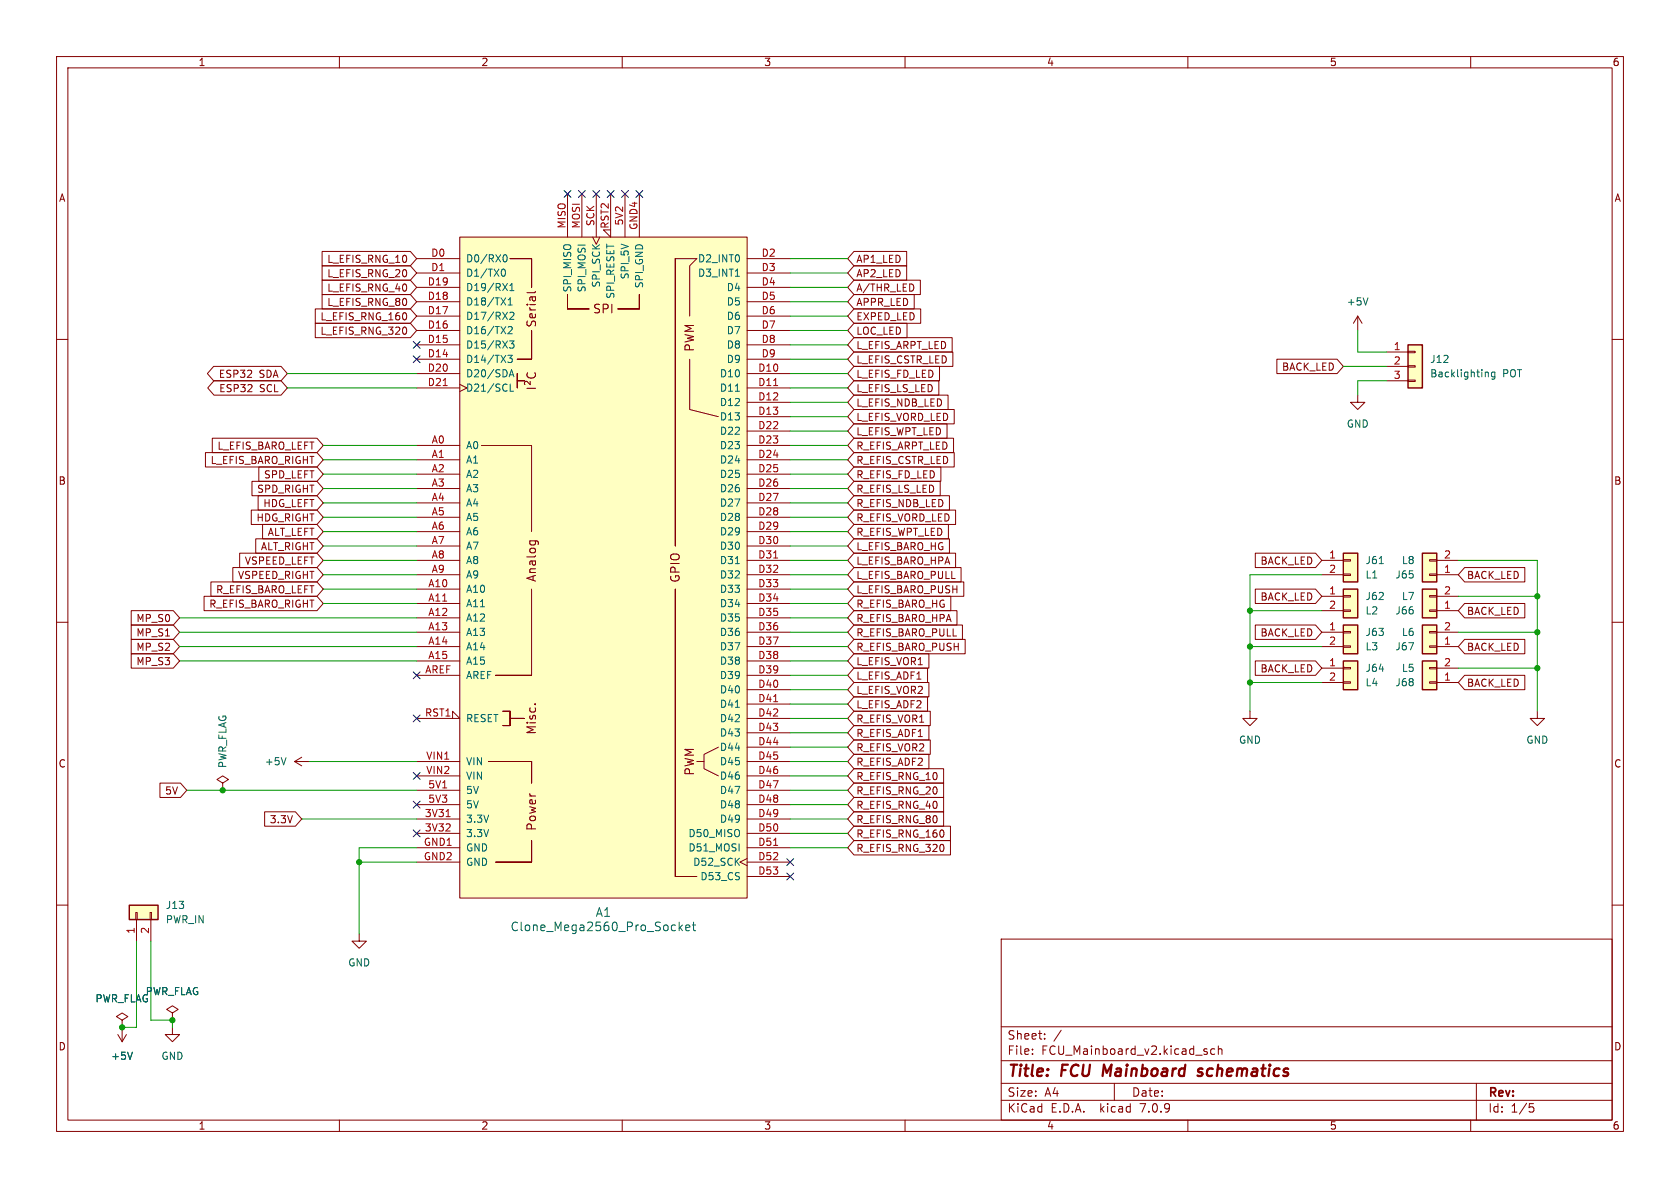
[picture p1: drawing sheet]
<svg xmlns="http://www.w3.org/2000/svg" width="297mm" height="210mm" viewBox="0 0 297 210" stroke-linecap="round" stroke-linejoin="round" font-family="sans-serif">
<g fill="none" stroke="#840000" stroke-width=".18">
<path d="M10 10h277v190h-277zM12 12h273v186h-273zM60 10v2M110 10v2M160 10v2M210 10v2M260 10v2M100.3 34.3v7.6M102.9 34.3v7.6M105.4 34.3v7.6M107.9 34.3v7.6l-1.2-1.3h1.2M110.5 34.3v7.6"/>
<path d="M113 34.3v7.6M10 60h2M55.7 57.1h16.8l1.2 1.3-1.2 1.3h-16.8zM55.7 54.6h16.8l1.2 1.3-1.2 1.3h-16.8zM56.9 49.5h15.6l1.2 1.3-1.2 1.3h-15.6zM56.9 52.1h15.6l1.2 1.2-1.2 1.3h-15.6zM56.9 44.4h15.6l1.2 1.3-1.2 1.3h-15.6zM56.9 47h15.6l1.2 1.3-1.2 1.2h-15.6zM71.8 58.1v.7M71.8 55.5v.8M73.7 45.7h7.6M73.7 48.3h7.6"/>
<path d="M73.7 58.4h7.6M73.7 55.9h7.6M73.7 53.3h7.6M73.7 50.8h7.6M81.3 41.9h50.8v116.9h-50.8zM90.2 45.7h3.8zM94 58.4v5.1zM94 45.7v5.1zM100.3 52.1v2.5zM100.3 54.6h3.8zM104.8 41.9l.6 1.3 .6-1.3M109.2 54.6h3.8z"/>
<path d="M113 52.1v2.5zM119.4 45.7h3.8l-1.3 1.3v8.9M119.4 45.7v50.8zM132.1 45.7h7.6M132.1 48.3h7.6M132.1 58.4h7.6M132.1 55.9h7.6M132.1 53.3h7.6M132.1 50.8h7.6M151 44.4h9.3v2.6h-9.3l-1.1-1.3zM151 49.5h11.7v2.6h-11.7l-1.1-1.3zM151 47h9.3v2.5h-9.3l-1.1-1.2z"/>
<path d="M151 57.1h9.3v2.6h-9.3l-1.1-1.3zM151 52.1h10.6v2.5h-10.6l-1.1-1.3zM151 54.6h11.8v2.6h-11.8l-1.1-1.3zM151 59.7h17.3v2.5h-17.3l-1.1-1.2zM240 55.9l-.7 1.3M240 55.9v2.5M240 55.9l.8 1.3M285 60h2M37.5 77.5h18.5l1.1 1.2-1.1 1.3h-18.5zM37.8 64.8h11.9l1.1 1.2-1.1 1.3h-11.9l-1.1-1.3zM37.8 67.3h11.9l1.1 1.3-1.1 1.3h-11.9l-1.1-1.3zM73.7 78.7h7.6"/>
<path d="M73.7 66h7.6M73.7 68.6h7.6M73.7 63.5h7.6M73.7 61h7.6M81.3 67.9l1.2 .7-1.2 .6M85.1 78.7h8.9v15.3M91.4 67.3h1.3zM91.4 66v2.6zM91.4 63.5h2.6zM121.9 63.5v8.9l5.1 1.3M132.1 78.7h7.6M132.1 66h7.6"/>
<path d="M132.1 68.6h7.6M132.1 71.1h7.6M132.1 73.7h7.6M132.1 63.5h7.6M132.1 61h7.6M132.1 76.2h7.6M151 77.5h17.6v2.5h-17.6l-1.1-1.3zM151 74.9h16.4v2.6h-16.4l-1.1-1.3zM151 67.3h15v2.6h-15l-1.1-1.3zM151 69.8h16.6v2.6h-16.6l-1.1-1.3zM151 64.8h15.1v2.5h-15.1l-1.1-1.3zM151 72.4h17.7v2.5h-17.7l-1.1-1.2z"/>
<path d="M151 62.2h17.5v2.6h-17.5l-1.1-1.3zM225.7 63.5h10.7l1.1 1.3-1.1 1.2h-10.7zM240 69.9v1.2h1.3l-1.3 1.3-1.2-1.3h1.2M245.1 62.2h3.8M245.1 64.8h3.8M245.1 67.3h3.8M248.9 67.2h1.3v.2h-1.3zM248.9 64.6h1.3v.3h-1.3zM248.9 62.1h1.3v.3h-1.3zM36.3 80h19.7l1.1 1.3-1.1 1.3h-19.7zM42.4 97.8h13.6l1.1 1.3-1.1 1.2h-13.6zM44.4 90.2h11.6l1.1 1.2-1.1 1.3h-11.6z"/>
<path d="M44.5 85.1h11.5l1.1 1.3-1.1 1.2h-11.5zM45.2 95.2h10.8l1.1 1.3-1.1 1.3h-10.8zM45.6 87.6h10.4l1.1 1.3-1.1 1.3h-10.4zM45.8 82.5h10.2l1.1 1.3-1.1 1.3h-10.2zM46.4 92.7h9.6l1.1 1.3-1.1 1.3h-9.6zM73.7 99.1h7.6M73.7 81.3h7.6M73.7 83.8h7.6M73.7 86.4h7.6M73.7 88.9h7.6M73.7 91.4h7.6M73.7 94h7.6"/>
<path d="M73.7 96.5h7.6M132.1 99.1h7.6M132.1 81.3h7.6M132.1 83.8h7.6M132.1 86.4h7.6M132.1 88.9h7.6M132.1 91.4h7.6M132.1 94h7.6M132.1 96.5h7.6M151 92.7h16.7v2.6h-16.7l-1.1-1.3zM151 90.2h17.9v2.5h-17.9l-1.1-1.3zM151 97.8h17.9v2.5h-17.9l-1.1-1.2z"/>
<path d="M151 95.2h16.8v2.6h-16.8l-1.1-1.3zM151 80h17.7v2.6h-17.7l-1.1-1.3zM151 82.5h15.3v2.6h-15.3l-1.1-1.3zM151 85.1h15.2v2.5h-15.2l-1.1-1.2zM151 87.6h16.8v2.6h-16.8l-1.1-1.3zM221.9 97.8h10.7l1.1 1.3-1.1 1.2h-10.7zM233.7 99.1h3.8M237.5 98.9h1.3v.3h-1.3zM252.7 98.9h1.3v.3h-1.3zM254 99.1h3.8M10 110h2M23.2 113h7.4l1.1 1.3-1.1 1.3h-7.4z"/>
<path d="M23.2 115.6h7.4l1.1 1.2-1.1 1.3h-7.4zM23.2 107.9h7.4l1.1 1.3-1.1 1.3h-7.4zM23.2 110.5h7.4l1.1 1.3-1.1 1.2h-7.4zM36.1 105.4h19.9l1.1 1.3-1.1 1.3h-19.9zM37.3 102.9h18.7l1.1 1.2-1.1 1.3h-18.7zM41.2 100.3h14.8l1.1 1.3-1.1 1.3h-14.8zM73.7 101.6h7.6M73.7 114.3h7.6M73.7 111.8h7.6M73.7 104.1h7.6M73.7 106.7h7.6M73.7 109.2h7.6"/>
<path d="M73.7 116.8h7.6M73.7 119.4h7.6M87.6 119.4h6.4zM94 104.1v15.3M119.4 104.1v50.8zM132.1 101.6h7.6M132.1 114.3h7.6M132.1 111.8h7.6M132.1 104.1h7.6M132.1 106.7h7.6M132.1 109.2h7.6M132.1 116.8h7.6"/>
<path d="M132.1 119.4h7.6M151 118.1h13v2.6h-13l-1.1-1.3zM151 115.6h13.2v2.5h-13.2l-1.1-1.3zM151 105.4h17.1v2.6h-17.1l-1.1-1.3zM151 113h19.6v2.6h-19.6l-1.1-1.3zM151 102.9h19.4v2.5h-19.4l-1.1-1.3zM151 107.9h18.2v2.6h-18.2l-1.1-1.3zM151 110.5h19.1v2.5h-19.1l-1.1-1.2zM151 100.3h18.9v2.6h-18.9l-1.1-1.3zM221.9 110.5h10.7l1.1 1.3-1.1 1.2h-10.7zM221.9 104.1h10.7l1.1 1.3-1.1 1.3h-10.7zM221.9 116.8h10.7l1.1 1.3-1.1 1.3h-10.7z"/>
<path d="M233.7 101.6h3.8M233.7 114.3h3.8M233.7 111.8h3.8M233.7 118.1h3.8M233.7 108h3.8M233.7 105.4h3.8M237.5 118h1.3v.2h-1.3zM237.5 101.5h1.3v.2h-1.3zM237.5 107.8h1.3v.3h-1.3zM237.5 105.3h1.3v.2h-1.3zM237.5 114.2h1.3v.2h-1.3zM237.5 111.6h1.3v.3h-1.3z"/>
<path d="M252.7 101.5h1.3v.2h-1.3zM252.7 111.6h1.3v.3h-1.3zM252.7 114.2h1.3v.2h-1.3zM252.7 105.3h1.3v.2h-1.3zM252.7 107.8h1.3v.3h-1.3zM252.7 118h1.3v.2h-1.3zM254 101.6h3.8M254 114.3h3.8M254 111.8h3.8M254 118.1h3.8M254 108h3.8M254 105.4h3.8"/>
<path d="M258.9 113h10.7v2.6h-10.7l-1.1-1.3zM258.9 106.7h10.7v2.5h-10.7l-1.1-1.2zM258.9 100.3h10.7v2.6h-10.7l-1.1-1.3zM258.9 119.4h10.7v2.5h-10.7l-1.1-1.2zM285 110h2M28.3 138.4h3.6l1.1 1.3-1.1 1.3h-3.6zM39.4 138.4l1-.6-1-.6-1 .6 1 .6v1.3M39.4 139.7h.1M52.1 134.6h2.5M52.1 134.6l1.2 .8M53.3 133.9l-1.2 .7M73.7 127h7.6l-1.3-1.3v1.3"/>
<path d="M73.7 134.6h7.6M73.7 139.7h7.6M73.7 137.2h7.6M86.4 134.6h7.6zM88.9 128.3h1.3zM88.9 125.7h1.3zM90.2 127h2.5zM90.2 125.7v2.6zM94 134.6v3.8zM123.2 134.6h1.3M127 132.1l-2.5 1.3v2.5l2.5 1.3M132.1 134.6h7.6"/>
<path d="M132.1 139.7h7.6M132.1 121.9h7.6M132.1 124.5h7.6M132.1 127h7.6M132.1 129.5h7.6M132.1 132.1h7.6M132.1 137.2h7.6M151 120.6h13.2v2.6h-13.2l-1.1-1.3zM151 125.7h13.5v2.6h-13.5l-1.1-1.3zM151 128.3h13.2v2.5h-13.2l-1.1-1.3zM151 130.8h13.5v2.6h-13.5l-1.1-1.3zM151 123.2h13v2.5h-13l-1.1-1.2z"/>
<path d="M151 133.3h13.2v2.6h-13.2l-1.1-1.3zM151 138.4h15.8v2.6h-15.8l-1.1-1.3zM151 135.9h15.8v2.5h-15.8l-1.1-1.2zM221 125.7v1.3h1.2l-1.2 1.3-1.3-1.3h1.3M233.7 120.7h3.8M237.5 120.5h1.3v.3h-1.3zM252.7 120.5h1.3v.3h-1.3zM254 120.7h3.8M271.8 125.7v1.3h1.2l-1.2 1.3-1.3-1.3h1.3M10 160h2M46.8 143.5h5.4l1.1 1.3-1.1 1.3h-5.4zM73.7 144.8h7.6"/>
<path d="M73.7 147.3h7.6M73.7 142.2h7.6M73.7 149.9h7.6M73.7 152.4h7.6M87.6 152.4h6.4zM94 148.6v3.8zM119.4 154.9h3.8M132.1 151.8l-1.3 .6 1.3 .6M132.1 154.9h7.6M132.1 144.8h7.6M132.1 147.3h7.6M132.1 142.2h7.6"/>
<path d="M132.1 149.9h7.6M132.1 152.4h7.6M151 143.5h15.8v2.6h-15.8l-1.1-1.3zM151 141h15.8v2.5h-15.8l-1.1-1.3zM151 146h17v2.6h-17l-1.1-1.3zM151 148.6h17v2.5h-17l-1.1-1.2zM285 160h2M24 161.3h.3v1.3h-.3zM24.1 162.6v3.8M26.5 161.3h.3v1.3h-.3zM26.7 162.6v3.8M30.5 179.1l1-.7-1-.6-1 .6 1 .7v1.2"/>
<path d="M63.5 165.1v1.3h1.3l-1.3 1.2-1.3-1.2h1.3M177 166h108v32h-108zM20.8 182.9l.8 1.3M21.6 180.3l1-.6-1-.6-1 .6 1 .6v1.3M21.6 181.6h.1M21.6 181.6v2.6M22.4 182.9l-.8 1.3M30.5 181.6v1.3h1.2l-1.2 1.3-1.3-1.3h1.3M30.5 180.3h.1M60 198v2M110 198v2M160 198v2"/>
<path d="M177 194.5h108M177 191.5h108M177 187.5h108M177 181.5h108M182.5 186.3v.1M182.5 185.5v.1M184.7 183.6v.1M184.7 182.8v.1M187.6 182.1l-1.3 2M197 191.5v3M210 198v2M213 185.9l.4 .1 .1 .2-.3 .2h-.2"/>
<path d="M213 185.4l.4 .1M214.7 185.5l-.4-.1-.3 .3v.4l.2 .2h.5M215.4 185.5l.2-.1 .4 .1v.9M215.4 184.9v1.5M260 198v2M261 191.5v6.5M270.4 195.1h.7M270.5 195.7h.4l.3 .3-.2 .5-.5 .1"/>
</g>
<path d="M195.2 188.2l-.3 2M212.6 189a.49 .49 0 0 0-.8 .3l.1 .1 .6 .2 .1 .2-.1 .3-.2 .1-.6-.1" fill="none" stroke="#840000" stroke-width=".4"/>
<g fill="#ffffc2" stroke="#ffffc2" stroke-width=".18">
<path d="M22.9 160h5v2.6h-5z"/>
<path d="M251.5 97.8h2.5v5.1h-2.5z"/>
<path d="M251.5 110.5h2.5v5.1h-2.5z"/>
<path d="M248.9 61h2.6v7.6h-2.6z"/>
<path d="M237.5 116.8h2.5v5.1h-2.5z"/>
<path d="M237.5 97.8h2.5v5.1h-2.5z"/>
<path d="M251.5 104.1h2.5v5.1h-2.5z"/>
<path d="M237.5 104.1h2.5v5.1h-2.5z"/>
<path d="M251.5 116.8h2.5v5.1h-2.5z"/>
<path d="M237.5 110.5h2.5v5.1h-2.5z"/>
<path d="M81.3 41.9h50.8v116.9h-50.8z"/>
</g>
<path d="M248.9 61h2.6v7.6h-2.6zM237.5 97.8h2.5v5.1h-2.5zM251.5 97.8h2.5v5.1h-2.5zM237.5 116.8h2.5v5.1h-2.5zM237.5 104.1h2.5v5.1h-2.5zM237.5 110.5h2.5v5.1h-2.5zM251.5 110.5h2.5v5.1h-2.5zM251.5 104.1h2.5v5.1h-2.5zM251.5 116.8h2.5v5.1h-2.5zM22.9 160h5v2.6h-5z" fill="none" stroke="#840000" stroke-width=".25"/>
<g fill="none" stroke="#006464" stroke-width=".18">
<path d="M88.8 47.6h.1a.68 .68 0 0 1 .5 .6 .68 .68 0 0 1-.5 .6h-.1M89 45.3l.2-.3a.68 .68 0 0 1 .5 .7 .68 .68 0 0 1-.5 .6l-.2-.2M89.8 57.9l.5-.2 .3 .4-.8 .9h.8M89.8 53.9h.8M89.8 53l.4-.4v1.3M90.1 55.3l.5-.1 .3 .4-.8 .9h.8M90.1 51.4h.8M90.1 50.5l.4-.4v1.3M130 48.8h.7M241.8 52.6l-.4 1.3M89.8 62.8h.8l-.5 .5 .4 .1v.6l-.2 .1-.5-.1M90 66.6l.4-1.3 .5 1.3"/>
<path d="M90.1 60.3h.8l-.5 .5 .4 .1v.5l-.2 .1-.5-.1M90.1 66.3h.6M90.2 67.9v1.3h.6M130 69.2h.7M262.8 65.8l.3 .2v.6M264.3 65.8h-.4l-.2 .2 .1 .6h.5M264.3 65.8v1l-.3 .2h-.3M130 99.6h.7M243.8 99.6h.8M50.6 133.9l-.5 1.3M130 125h.7M120.1 163v1.5"/>
<path d="M120.2 163.9l.4 .6M120.6 163.5l-.5 .6M121.2 164l.8-.1-.1-.3-.5-.1-.2 .2 .1 .8h.6M122.4 163.5h.6M122.6 163v1.3l.4 .2M23.4 186l-.4 1.3"/>
</g>
<path d="M94.7 51.5l-.2 .2h-1.3M93.2 68.7h1.5M93.3 65.9a.61 .61 0 0 0 0 .8 .61 .61 0 0 0 .7 .1 .57 .57 0 0 0 .6-.3 .57 .57 0 0 0-.1-.6M93.7 67.4v.6l-.5-.5a.31 .31 0 0 0-.5 .1l.1 .4M93.7 95.6h1.2l.3 .3M93.7 95.6v.4M94.6 95.6l.1 .4M94.5 124.5h.2" fill="none" stroke="#840000" stroke-width=".19"/>
<path d="M78.3 68.2h.8M136.8 68.2h.7M136.8 98.6h.7M136.8 124h.7M78.9 144.4h.7M136.8 149.4h.7" fill="none" stroke="#a90000" stroke-width=".18"/>
<g fill="none" stroke="#009600" stroke-width=".18">
<path d="M139.7 58.4h10.2M139.7 55.9h10.2M139.7 45.7h10.2M139.7 50.8h10.2M139.7 48.3h10.2M139.7 53.3h10.2M240 58.4v3.8h5.1M50.8 66h22.9M50.8 68.6h22.9M57.1 78.7h16.6M139.7 63.5h10.2M139.7 78.7h10.2"/>
<path d="M139.7 66h10.2M139.7 68.6h10.2M139.7 61h10.2M139.7 71.1h10.2M139.7 73.7h10.2M139.7 76.2h10.2M237.5 64.8h7.6M245.1 67.3h-5.1v2.6M57.1 81.3h16.6M57.1 86.4h16.6M57.1 83.8h16.6M57.1 88.9h16.6"/>
<path d="M57.1 91.4h16.6M57.1 99.1h16.6M57.1 96.5h16.6M57.1 94h16.6M139.7 81.3h10.2M139.7 86.4h10.2M139.7 83.8h10.2M139.7 88.9h10.2M139.7 91.4h10.2M139.7 99.1h10.2M139.7 96.5h10.2M139.7 94h10.2"/>
<path d="M257.8 99.1h14v26.6M31.7 116.8h42M31.7 109.2h42M31.7 114.3h42M31.7 111.8h42M57.1 104.1h16.6M57.1 106.7h16.6M57.1 101.6h16.6M139.7 104.1h10.2M139.7 106.7h10.2M139.7 101.6h10.2M139.7 116.8h10.2"/>
<path d="M139.7 109.2h10.2M139.7 114.3h10.2M139.7 111.8h10.2M139.7 119.4h10.2M221 114.3h12.7M221 108h12.7M233.7 101.6h-12.7v24.1M257.8 111.8h14M257.8 118.1h14M257.8 105.4h14M33 139.7h40.7M54.6 134.6h19.1"/>
<path d="M139.7 139.7h10.2M139.7 134.6h10.2M139.7 121.9h10.2M139.7 129.5h10.2M139.7 132.1h10.2M139.7 127h10.2M139.7 137.2h10.2M139.7 124.5h10.2M221 120.7h12.7M53.3 144.8h20.4M63.5 152.4h10.2M73.7 149.9h-10.2v15.2"/>
<path d="M139.7 149.9h10.2M139.7 144.8h10.2M139.7 147.3h10.2M139.7 142.2h10.2M24.1 166.4v15.2h-2.5M26.7 166.4v13.9h3.8v1.3"/>
</g>
<g fill="none" stroke="#000084" stroke-width=".18">
<path d="M99.7 33.7l1.2 1.2M100.9 33.7l-1.2 1.2M102.3 33.7l1.2 1.2M103.5 33.7l-1.2 1.2M104.8 33.7l1.2 1.2M106 33.7l-1.2 1.2M107.3 33.7l1.3 1.2M108.6 33.7l-1.3 1.2M109.9 33.7l1.2 1.2M111.1 33.7l-1.2 1.2M112.4 33.7l1.2 1.2M113.6 33.7l-1.2 1.2"/>
<path d="M73.1 62.9l1.2 1.2M73.1 60.4l1.2 1.2M74.3 62.9l-1.2 1.2M74.3 60.4l-1.2 1.2M73.1 118.8l1.2 1.2M74.3 118.8l-1.2 1.2M73.1 126.4l1.2 1.2M73.1 136.6l1.2 1.2M74.3 126.4l-1.2 1.2M74.3 136.6l-1.2 1.2M73.1 141.6l1.2 1.2M73.1 146.7l1.2 1.2"/>
<path d="M74.3 141.6l-1.2 1.2M74.3 146.7l-1.2 1.2M139.1 151.8l1.2 1.2M139.1 154.3l1.2 1.2M140.3 151.8l-1.2 1.2M140.3 154.3l-1.2 1.2"/>
</g>
<g fill="#009600" stroke="#009600" stroke-width=".18">
<circle cx="21.6" cy="181.6" r=".46"/>
<circle cx="39.4" cy="139.7" r=".46"/>
<circle cx="63.5" cy="152.4" r=".46"/>
<circle cx="30.5" cy="180.3" r=".46"/>
<circle cx="221" cy="120.7" r=".46"/>
<circle cx="221" cy="114.3" r=".46"/>
<circle cx="221" cy="108" r=".46"/>
<circle cx="271.8" cy="111.8" r=".46"/>
<circle cx="271.8" cy="105.4" r=".46"/>
<circle cx="271.8" cy="118.1" r=".46"/>
</g>
<g font-size="2.8" fill="#840000">
<text x="178" y="190.9">Title:</text>
<text x="187.7" y="190.9">FCU</text>
<text x="195.8" y="190.9">Mainboard</text>
<text x="213.4" y="190.9">schematics</text>
</g>
<g font-size="2.1" fill="#840000">
<text x="95" y="58" transform="rotate(-90 95 58)">Serial</text>
<text x="104.7" y="55.7">SPI</text>
<text x="123" y="62.3" transform="rotate(-90 123 62.3)">PWM</text>
<text x="95" y="103" transform="rotate(-90 95 103)">Analog</text>
<text x="120.4" y="103.1" transform="rotate(-90 120.4 103.1)">GPIO</text>
<text x="95" y="130" transform="rotate(-90 95 130)">Misc.</text>
<text x="123" y="137.3" transform="rotate(-90 123 137.3)">PWM</text>
<text x="95" y="147" transform="rotate(-90 95 147)">Power</text>
<text x="178" y="184">Sheet:</text>
<text x="178" y="186.7">File:</text>
<text x="184.1" y="186.7">FCU_Mainboard_v2.kicad_sch</text>
<text x="178" y="196.9">KiCad</text>
<text x="178" y="194.1">Size:</text>
<text x="184.7" y="194.1">A4</text>
<text x="185.7" y="196.9">E.D.A.</text>
<text x="194.6" y="196.9">kicad</text>
<text x="200" y="194.1">Date:</text>
<text x="201.8" y="196.9">7.0.9</text>
<text x="263" y="194.3">Rev:</text>
<text x="263" y="196.9">Id:</text>
<text x="267.1" y="196.9">1/5</text>
</g>
<g font-size="2.1" fill="#006464">
<text x="90.2" y="164.8">Clone_Mega2560_Pro_Socket</text>
<text x="105.2" y="162.3">A1</text>
</g>
<g font-size="1.8" fill="#840000">
<text x="35" y="11.9">1</text>
<text x="85" y="11.9">2</text>
<text x="135" y="11.9">3</text>
<text x="185" y="11.9">4</text>
<text x="235" y="11.9">5</text>
<text x="285" y="11.9">6</text>
<text x="10.3" y="35.9">A</text>
<text x="285.3" y="35.9">A</text>
<text x="57.8" y="46.7">L_EFIS_RNG_10</text>
<text x="151.3" y="46.7">AP1_LED</text>
<text x="57.8" y="51.8">L_EFIS_RNG_40</text>
<text x="57.8" y="49.2">L_EFIS_RNG_20</text>
<text x="151.3" y="51.8">A/THR_LED</text>
<text x="151.3" y="49.2">AP2_LED</text>
<text x="56.5" y="59.4">L_EFIS_RNG_320</text>
<text x="56.5" y="56.8">L_EFIS_RNG_160</text>
<text x="57.8" y="54.3">L_EFIS_RNG_80</text>
<text x="151.3" y="59.4">LOC_LED</text>
<text x="151.3" y="54.3">APPR_LED</text>
<text x="151.3" y="56.8">EXPED_LED</text>
<text x="151.3" y="61.9">L_EFIS_ARPT_LED</text>
<text x="151.3" y="64.5">L_EFIS_CSTR_LED</text>
<text x="226.5" y="65.7">BACK_LED</text>
<text x="38.6" y="67">ESP32</text>
<text x="38.6" y="69.5">ESP32</text>
<text x="45.8" y="67">SDA</text>
<text x="45.9" y="69.5">SCL</text>
<text x="151.3" y="69.5">L_EFIS_LS_LED</text>
<text x="151.3" y="67">L_EFIS_FD_LED</text>
<text x="151.3" y="77.2">L_EFIS_WPT_LED</text>
<text x="151.3" y="72.1">L_EFIS_NDB_LED</text>
<text x="151.3" y="74.6">L_EFIS_VORD_LED</text>
<text x="37.1" y="82.2">L_EFIS_BARO_RIGHT</text>
<text x="38.3" y="79.7">L_EFIS_BARO_LEFT</text>
<text x="151.3" y="79.7">R_EFIS_ARPT_LED</text>
<text x="151.3" y="82.2">R_EFIS_CSTR_LED</text>
<text x="10.3" y="85.9">B</text>
<text x="45.4" y="87.3">SPD_RIGHT</text>
<text x="46.4" y="89.9">HDG_LEFT</text>
<text x="46.6" y="84.8">SPD_LEFT</text>
<text x="151.3" y="84.8">R_EFIS_FD_LED</text>
<text x="151.3" y="87.3">R_EFIS_LS_LED</text>
<text x="151.3" y="89.9">R_EFIS_NDB_LED</text>
<text x="285.3" y="85.9">B</text>
<text x="45.2" y="92.4">HDG_RIGHT</text>
<text x="47.2" y="94.9">ALT_LEFT</text>
<text x="151.3" y="94.9">R_EFIS_WPT_LED</text>
<text x="151.3" y="92.4">R_EFIS_VORD_LED</text>
<text x="43.2" y="100">VSPEED_LEFT</text>
<text x="46" y="97.5">ALT_RIGHT</text>
<text x="151.3" y="100">L_EFIS_BARO_HPA</text>
<text x="151.3" y="97.5">L_EFIS_BARO_HG</text>
<text x="222.7" y="100">BACK_LED</text>
<text x="36.9" y="107.6">R_EFIS_BARO_RIGHT</text>
<text x="38.1" y="105.1">R_EFIS_BARO_LEFT</text>
<text x="42" y="102.6">VSPEED_RIGHT</text>
<text x="151.3" y="107.6">R_EFIS_BARO_HG</text>
<text x="151.3" y="105.1">L_EFIS_BARO_PUSH</text>
<text x="151.3" y="102.6">L_EFIS_BARO_PULL</text>
<text x="222.7" y="106.4">BACK_LED</text>
<text x="259.2" y="102.6">BACK_LED</text>
<text x="24" y="110.2">MP_S0</text>
<text x="24" y="112.7">MP_S1</text>
<text x="151.3" y="110.2">R_EFIS_BARO_HPA</text>
<text x="151.3" y="112.7">R_EFIS_BARO_PULL</text>
<text x="222.7" y="112.7">BACK_LED</text>
<text x="259.2" y="108.9">BACK_LED</text>
<text x="24" y="115.3">MP_S2</text>
<text x="24" y="117.8">MP_S3</text>
<text x="151.3" y="117.8">L_EFIS_VOR1</text>
<text x="151.3" y="115.3">R_EFIS_BARO_PUSH</text>
<text x="222.7" y="119.1">BACK_LED</text>
<text x="259.2" y="115.3">BACK_LED</text>
<text x="151.3" y="122.9">L_EFIS_VOR2</text>
<text x="151.3" y="125.4">L_EFIS_ADF2</text>
<text x="151.3" y="120.3">L_EFIS_ADF1</text>
<text x="259.2" y="121.6">BACK_LED</text>
<text x="151.3" y="128">R_EFIS_VOR1</text>
<text x="151.3" y="130.5">R_EFIS_ADF1</text>
<text x="10.3" y="135.9">C</text>
<text x="151.3" y="133">R_EFIS_VOR2</text>
<text x="151.3" y="135.6">R_EFIS_ADF2</text>
<text x="285.3" y="135.9">C</text>
<text x="29.1" y="140.7">5V</text>
<text x="151.3" y="143.2">R_EFIS_RNG_40</text>
<text x="151.3" y="140.7">R_EFIS_RNG_20</text>
<text x="151.3" y="138.1">R_EFIS_RNG_10</text>
<text x="47.6" y="145.7">3.3V</text>
<text x="151.3" y="145.7">R_EFIS_RNG_80</text>
<text x="151.3" y="148.3">R_EFIS_RNG_160</text>
<text x="151.3" y="150.8">R_EFIS_RNG_320</text>
<text x="10.3" y="185.9">D</text>
<text x="285.3" y="185.9">D</text>
<text x="35" y="199.9">1</text>
<text x="85" y="199.9">2</text>
<text x="135" y="199.9">3</text>
<text x="185" y="199.9">4</text>
<text x="235" y="199.9">5</text>
<text x="285" y="199.9">6</text>
</g>
<g font-size="1.8" fill="#a90000">
<text x="100.1" y="40.5" transform="rotate(-90 100.1 40.5)">MISO</text>
<text x="102.6" y="40.5" transform="rotate(-90 102.6 40.5)">MOSI</text>
<text x="105.2" y="40.1" transform="rotate(-90 105.2 40.1)">SCK</text>
<text x="107.7" y="40.5" transform="rotate(-90 107.7 40.5)">RST2</text>
<text x="110.2" y="40" transform="rotate(-90 110.2 40)">5V2</text>
<text x="112.8" y="40.7" transform="rotate(-90 112.8 40.7)">GND4</text>
<text x="76.1" y="45.5">D0</text>
<text x="134.5" y="45.5">D2</text>
<text x="75.5" y="53.1">D18</text>
<text x="75.5" y="50.5">D19</text>
<text x="76.1" y="48">D1</text>
<text x="134.5" y="48">D3</text>
<text x="134.5" y="50.5">D4</text>
<text x="134.5" y="53.1">D5</text>
<text x="75.5" y="58.2">D16</text>
<text x="75.5" y="55.6">D17</text>
<text x="134.5" y="55.6">D6</text>
<text x="134.5" y="58.2">D7</text>
<text x="75.5" y="63.2">D14</text>
<text x="75.5" y="60.7">D15</text>
<text x="75.5" y="65.8">D20</text>
<text x="133.9" y="65.8">D10</text>
<text x="134.5" y="60.7">D8</text>
<text x="134.5" y="63.2">D9</text>
<text x="246.3" y="62">1</text>
<text x="246.3" y="64.5">2</text>
<text x="75.5" y="68.3">D21</text>
<text x="133.9" y="68.3">D11</text>
<text x="133.9" y="70.9">D12</text>
<text x="246.3" y="67.1">3</text>
<text x="133.9" y="73.4">D13</text>
<text x="133.9" y="75.9">D22</text>
<text x="76.2" y="78.5">A0</text>
<text x="76.2" y="81">A1</text>
<text x="76.2" y="83.6">A2</text>
<text x="133.9" y="78.5">D23</text>
<text x="133.9" y="81">D24</text>
<text x="133.9" y="83.6">D25</text>
<text x="76.2" y="86.1">A3</text>
<text x="76.2" y="88.6">A4</text>
<text x="133.9" y="86.1">D26</text>
<text x="133.9" y="88.6">D27</text>
<text x="76.2" y="91.2">A5</text>
<text x="76.2" y="93.7">A6</text>
<text x="133.9" y="91.2">D28</text>
<text x="133.9" y="93.7">D29</text>
<text x="76.2" y="96.3">A7</text>
<text x="76.2" y="98.8">A8</text>
<text x="76.2" y="101.3">A9</text>
<text x="133.9" y="96.3">D30</text>
<text x="133.9" y="98.8">D31</text>
<text x="133.9" y="101.3">D32</text>
<text x="234.9" y="98.8">1</text>
<text x="234.9" y="101.3">2</text>
<text x="255.2" y="101.3">1</text>
<text x="255.2" y="98.8">2</text>
<text x="75.6" y="103.9">A10</text>
<text x="75.6" y="106.4">A11</text>
<text x="133.9" y="103.9">D33</text>
<text x="133.9" y="106.4">D34</text>
<text x="234.9" y="105.2">1</text>
<text x="234.9" y="107.7">2</text>
<text x="255.2" y="107.7">1</text>
<text x="255.2" y="105.2">2</text>
<text x="75.6" y="109">A12</text>
<text x="75.6" y="111.5">A13</text>
<text x="133.9" y="109">D35</text>
<text x="133.9" y="111.5">D36</text>
<text x="234.9" y="111.5">1</text>
<text x="255.2" y="111.5">2</text>
<text x="75.1" y="119.1">AREF</text>
<text x="75.6" y="114">A14</text>
<text x="75.6" y="116.6">A15</text>
<text x="133.9" y="114">D37</text>
<text x="133.9" y="116.6">D38</text>
<text x="133.9" y="119.1">D39</text>
<text x="234.9" y="117.9">1</text>
<text x="234.9" y="114">2</text>
<text x="255.2" y="114">1</text>
<text x="255.2" y="117.9">2</text>
<text x="133.9" y="121.7">D40</text>
<text x="133.9" y="124.2">D41</text>
<text x="234.9" y="120.4">2</text>
<text x="255.2" y="120.4">1</text>
<text x="75" y="126.7">RST1</text>
<text x="133.9" y="126.7">D42</text>
<text x="133.9" y="129.3">D43</text>
<text x="133.9" y="131.8">D44</text>
<text x="75.3" y="134.4">VIN1</text>
<text x="75.3" y="136.9">VIN2</text>
<text x="133.9" y="134.4">D45</text>
<text x="133.9" y="136.9">D46</text>
<text x="75.6" y="139.4">5V1</text>
<text x="75.6" y="142">5V3</text>
<text x="133.9" y="139.4">D47</text>
<text x="133.9" y="142">D48</text>
<text x="74.8" y="149.6">GND1</text>
<text x="75" y="144.5">3V31</text>
<text x="75" y="147.1">3V32</text>
<text x="133.9" y="144.5">D49</text>
<text x="133.9" y="147.1">D50</text>
<text x="133.9" y="149.6">D51</text>
<text x="74.8" y="152.1">GND2</text>
<text x="133.9" y="152.1">D52</text>
<text x="133.9" y="154.7">D53</text>
<text x="23.9" y="165.2" transform="rotate(-90 23.9 165.2)">1</text>
<text x="26.4" y="165.2" transform="rotate(-90 26.4 165.2)">2</text>
</g>
<g font-size="1.8" fill="#006464">
<text x="82.3" y="46.6">D0/RX0</text>
<text x="123.3" y="46.6">D2_INT0</text>
<text x="82.3" y="49.1">D1/TX0</text>
<text x="82.3" y="51.7">D19/RX1</text>
<text x="101.2" y="51.8" transform="rotate(-90 101.2 51.8)">SPI_MISO</text>
<text x="103.7" y="51.8" transform="rotate(-90 103.7 51.8)">SPI_MOSI</text>
<text x="106.3" y="50.9" transform="rotate(-90 106.3 50.9)">SPI_SCK</text>
<text x="108.8" y="52.9" transform="rotate(-90 108.8 52.9)">SPI_RESET</text>
<text x="111.4" y="49.5" transform="rotate(-90 111.4 49.5)">SPI_5V</text>
<text x="113.9" y="51.1" transform="rotate(-90 113.9 51.1)">SPI_GND</text>
<text x="123.3" y="49.1">D3_INT1</text>
<text x="128.4" y="51.7">D4</text>
<text x="82.3" y="59.3">D16/TX2</text>
<text x="82.3" y="56.7">D17/RX2</text>
<text x="82.3" y="54.2">D18/TX1</text>
<text x="128.4" y="54.2">D5</text>
<text x="128.4" y="56.7">D6</text>
<text x="128.4" y="59.3">D7</text>
<text x="238" y="54.2">+5V</text>
<text x="82.3" y="64.4">D14/TX3</text>
<text x="82.3" y="61.8">D15/RX3</text>
<text x="128.4" y="61.8">D8</text>
<text x="128.4" y="64.4">D9</text>
<text x="252.7" y="64.4">J12</text>
<text x="82.3" y="66.9">D20/SDA</text>
<text x="82.3" y="69.4">D21/SCL</text>
<text x="127.2" y="66.9">D10</text>
<text x="127.2" y="69.4">D11</text>
<text x="127.2" y="72">D12</text>
<text x="252.7" y="66.9">Backlighting</text>
<text x="265.6" y="66.9">POT</text>
<text x="127.2" y="74.5">D13</text>
<text x="127.2" y="77.1">D22</text>
<text x="238" y="75.8">GND</text>
<text x="82.3" y="79.6">A0</text>
<text x="82.3" y="82.1">A1</text>
<text x="127.2" y="79.6">D23</text>
<text x="127.2" y="82.1">D24</text>
<text x="82.3" y="84.7">A2</text>
<text x="82.3" y="87.2">A3</text>
<text x="82.3" y="89.8">A4</text>
<text x="127.2" y="84.7">D25</text>
<text x="127.2" y="87.2">D26</text>
<text x="127.2" y="89.8">D27</text>
<text x="82.3" y="92.3">A5</text>
<text x="82.3" y="94.8">A6</text>
<text x="127.2" y="92.3">D28</text>
<text x="127.2" y="94.8">D29</text>
<text x="82.3" y="97.4">A7</text>
<text x="82.3" y="99.9">A8</text>
<text x="127.2" y="97.4">D30</text>
<text x="127.2" y="99.9">D31</text>
<text x="241.3" y="99.9">J61</text>
<text x="247.7" y="99.9">L8</text>
<text x="82.3" y="105">A10</text>
<text x="82.3" y="107.5">A11</text>
<text x="82.3" y="102.5">A9</text>
<text x="127.2" y="102.5">D32</text>
<text x="127.2" y="105">D33</text>
<text x="127.2" y="107.5">D34</text>
<text x="241.3" y="102.5">L1</text>
<text x="241.3" y="106.3">J62</text>
<text x="246.6" y="102.5">J65</text>
<text x="247.7" y="106.3">L7</text>
<text x="82.3" y="110.1">A12</text>
<text x="82.3" y="112.6">A13</text>
<text x="127.2" y="110.1">D35</text>
<text x="127.2" y="112.6">D36</text>
<text x="241.3" y="108.8">L2</text>
<text x="241.3" y="112.6">J63</text>
<text x="246.6" y="108.8">J66</text>
<text x="247.7" y="112.6">L6</text>
<text x="82.3" y="115.2">A14</text>
<text x="82.3" y="117.7">A15</text>
<text x="127.2" y="115.2">D37</text>
<text x="127.2" y="117.7">D38</text>
<text x="241.3" y="119">J64</text>
<text x="241.3" y="115.2">L3</text>
<text x="246.6" y="115.2">J67</text>
<text x="247.7" y="119">L5</text>
<text x="82.3" y="120.2">AREF</text>
<text x="127.2" y="120.2">D39</text>
<text x="127.2" y="122.8">D40</text>
<text x="127.2" y="125.3">D41</text>
<text x="241.3" y="121.5">L4</text>
<text x="246.6" y="121.5">J68</text>
<text x="82.3" y="127.9">RESET</text>
<text x="127.2" y="127.9">D42</text>
<text x="127.2" y="130.4">D43</text>
<text x="218.9" y="131.7">GND</text>
<text x="269.7" y="131.7">GND</text>
<text x="40.2" y="135.9" transform="rotate(-90 40.2 135.9)">PWR_FLAG</text>
<text x="46.7" y="135.5">+5V</text>
<text x="82.3" y="135.5">VIN</text>
<text x="127.2" y="132.9">D44</text>
<text x="127.2" y="135.5">D45</text>
<text x="82.3" y="140.6">5V</text>
<text x="82.3" y="143.1">5V</text>
<text x="82.3" y="138">VIN</text>
<text x="127.2" y="138">D46</text>
<text x="127.2" y="140.6">D47</text>
<text x="127.2" y="143.1">D48</text>
<text x="82.3" y="145.6">3.3V</text>
<text x="82.3" y="148.2">3.3V</text>
<text x="121.6" y="148.2">D50_MISO</text>
<text x="127.2" y="145.6">D49</text>
<text x="82.3" y="150.7">GND</text>
<text x="82.3" y="153.3">GND</text>
<text x="121.6" y="150.7">D51_MOSI</text>
<text x="122.5" y="153.3">D52_SCK</text>
<text x="123.7" y="155.8">D53_CS</text>
<text x="29.2" y="160.9">J13</text>
<text x="29.2" y="163.4">PWR_IN</text>
<text x="61.5" y="171">GND</text>
<text x="16.8" y="177.4">PWR_FLAG</text>
<text x="25.7" y="176.1">PWR_FLAG</text>
<text x="19.6" y="187.6">+5V</text>
<text x="28.4" y="187.6">GND</text>
</g>
</svg>
